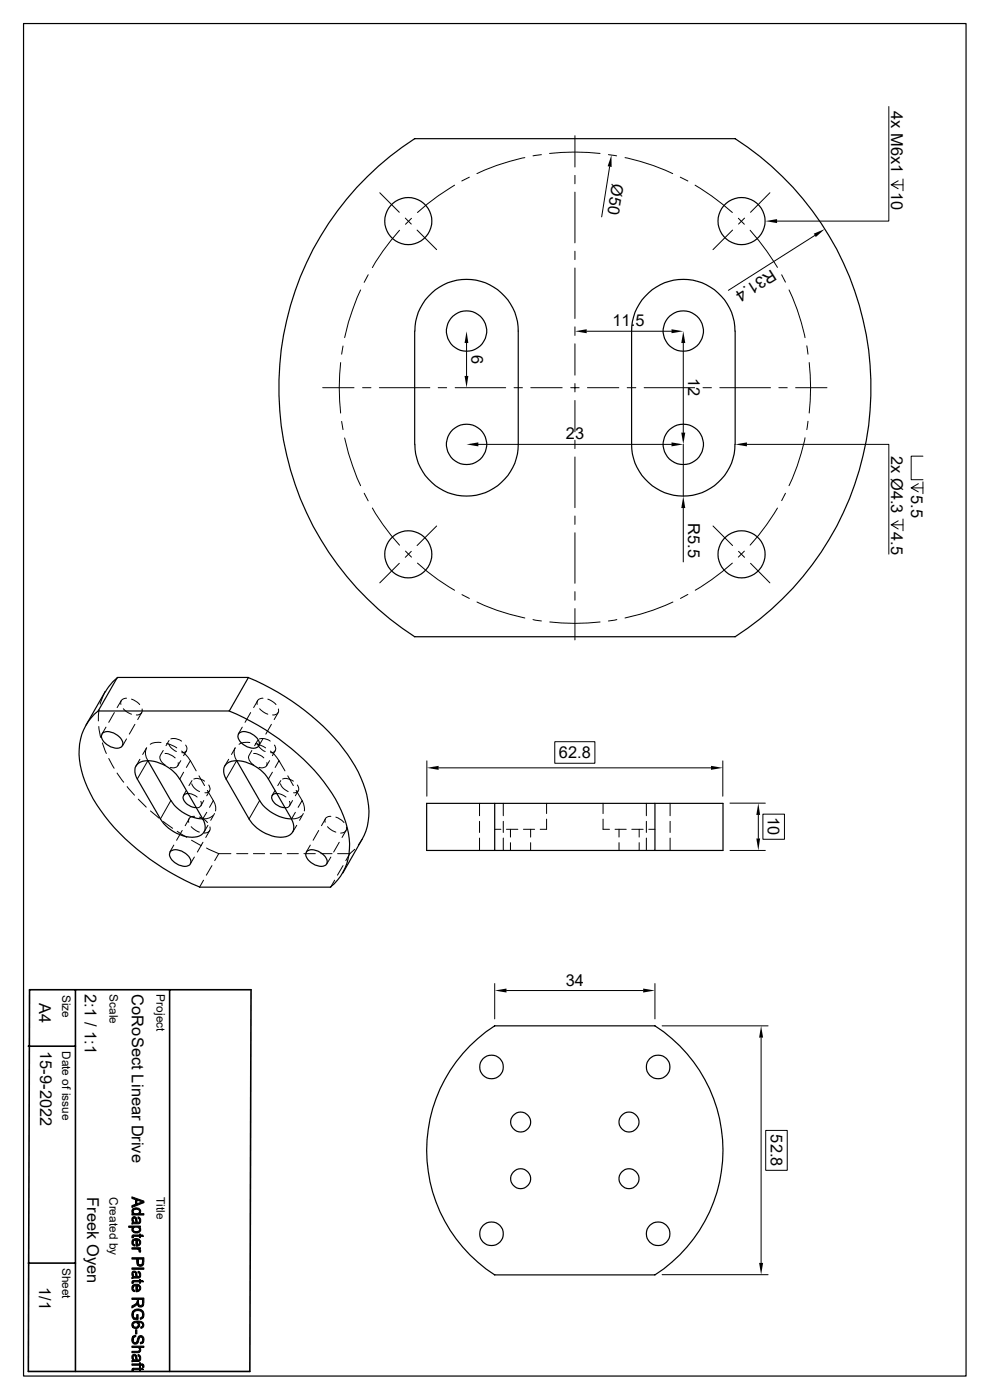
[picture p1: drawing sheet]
<svg xmlns="http://www.w3.org/2000/svg" width="210mm" height="297mm" viewBox="0 0 210 297" stroke-linecap="round" stroke-linejoin="round" font-family="sans-serif">
<g fill="none" stroke="#000" stroke-width=".25">
<path d="M5 5h199.9v286.9h-199.9zM77.9 37.5a60.3 60.3 0 0 1 10.1-8.1h68a62.9 62.9 0 0 1 0 105.7h-68a62.8 62.8 0 0 1-10.1-97.6zM88 70.2v24.1M88 70.2a11 11 0 0 1 11-10.9 11 11 0 0 1 10.9 10.9v24.1a11 11 0 0 1-10.9 10.9 11 11 0 0 1-11-10.9M155.9 70.2a11 11 0 0 0-11-10.9 11 11 0 0 0-10.9 10.9v24.1a11 11 0 0 0 10.9 10.9 11 11 0 0 0 11-10.9M156 70.2v24.1M20.8 150.8a11.4 11.4 0 0 0-3.8 11.5 28.8 28.8 0 0 0 8.4 14.4 52.9 52.9 0 0 0 16.9 11.5M21.8 155.5a3.3 3.3 0 0 1 4.3 2.1 1.34 1.34 0 0 1-2.1 1 3 3 0 0 1-2.5-2.6zM24.9 143.7h27.8l-4.1 7.1h-27.8zM24.9 143.8l-1 .9-1.2 1.5-4.5 7.6M48.6 150.8a50.1 50.1 0 0 1 21 16.2 21.8 21.8 0 0 1 4.5 13.1 10.8 10.8 0 0 1-4 8.1M50.8 155.5a3.3 3.3 0 0 1 4.2 2.1 1.34 1.34 0 0 1-2.1 1 3 3 0 0 1-2.4-2.6z"/>
<path d="M52.7 143.8a49.6 49.6 0 0 1 21 16.3 21.7 21.7 0 0 1 4.5 13.1 10.7 10.7 0 0 1-1.4 4.9l-4.1 7.1M31.4 161.4l4.8 8.4M36.3 169.8a8.7 8.7 0 0 0 6.7 3.9M38.1 165.3a8.1 8.1 0 0 0-7.8-3.8 2.14 2.14 0 0 0-1.4 3.3l5.1 8.9a8.1 8.1 0 0 0 7.9 3.8 2.14 2.14 0 0 0 1.4-3.3l-.3-.5M38.1 165.3l4.9 8.4M39.9 168.4a.97 .97 0 0 0-1 .6 .97 .97 0 0 0 .3 1.1l1.3 1 1.2 .2M50.2 161.4l4.9 8.4a8.7 8.7 0 0 0 6.7 3.9 2.38 2.38 0 0 1-.7 3.6 7.5 7.5 0 0 1-7.5-2.5l-5.6-9.5a2.38 2.38 0 0 1 .6-3.6 7.5 7.5 0 0 1 7.6 2.6l5.6 9.4M58.7 168.4a.97 .97 0 0 0-1.1 .6 .97 .97 0 0 0 .4 1.1l1.3 1 1.2 .2M104.9 170.4h34v10h-34zM104.9 170.4h-14.4v10h14.4M138.9 170.4h14.5v10h-14.5M36.2 180.6a3.3 3.3 0 0 1 4.3 2.1 1.34 1.34 0 0 1-2.1 .9 3 3 0 0 1-2.4-2.5z"/>
<path d="M42.3 188.2h27.8M65.2 180.6a3.3 3.3 0 0 1 4.2 2.1 1.34 1.34 0 0 1-2.1 .9 3 3 0 0 1-2.4-2.5zM99.7 221.9l3.4-3 1.8-1.3h34a31.4 31.4 0 0 1 0 52.9h-34a31.4 31.4 0 0 1-5.2-48.6z"/>
<circle cx="86.6" cy="46.9" r="5"/>
<circle cx="157.3" cy="46.9" r="5"/>
<circle cx="99" cy="70.2" r="4.3"/>
<circle cx="144.9" cy="70.2" r="4.3"/>
<circle cx="99" cy="94.3" r="4.3"/>
<circle cx="144.9" cy="94.3" r="4.3"/>
<circle cx="86.6" cy="117.6" r="5"/>
<circle cx="157.3" cy="117.6" r="5"/>
<circle cx="104.3" cy="226.3" r="2.51"/>
<circle cx="110.4" cy="238" r="2.11"/>
<circle cx="133.4" cy="238" r="2.11"/>
<circle cx="139.6" cy="226.3" r="2.51"/>
<circle cx="110.4" cy="250.1" r="2.11"/>
<circle cx="133.4" cy="250.1" r="2.11"/>
<circle cx="104.3" cy="261.7" r="2.51"/>
<circle cx="139.6" cy="261.7" r="2.51"/>
</g>
<g fill="none" stroke="#000" stroke-width=".21">
<path d="M96.4 39.3a48.3 48.3 0 0 0-7.8 5.8M99.6 37.6l-1.6 .8M111.3 33.4a46.2 46.2 0 0 0-10.1 3.4M114.9 32.8l-1.8 .3M116.6 32.6a48.5 48.5 0 0 1 10.7 0M122 28.8v6.6M122 37.2v1.8M129.1 32.8l1.7 .3M129.3 35.3l-1.7 10.7M132.6 33.4a45.2 45.2 0 0 1 10.1 3.4M144.3 37.6l1.6 .8M147.4 39.3a50.8 50.8 0 0 1 8 5.8"/>
<path d="M188.6 22.6v24.3h-23.8M189.1 39.2l1.4 .8M190.5 38.4l-1.4 .8h2.5M191.6 38v2.5M78.1 58.3l-.8 1.6M80.6 40.9l4.1 4.1M84.8 48.9a46.6 46.6 0 0 0-5.8 7.9M86 46.3l1.2 1.2M87.3 46.3l-1.3 1.3M88.5 48.8l4.1 4.2M122 40.8v10.7M122 53.3v1.8"/>
<path d="M122 56.9v10.7M155.4 48.8l-4.1 4.2M156.6 46.3l1.3 1.3M157.9 46.3l-1.2 1.2M159.1 48.9a53.7 53.7 0 0 1 5.8 7.8M163.3 40.9l-4.1 4.1M165.8 58.3l.8 1.6M172.8 50l-18.3 11.6M72.3 76.9a48.5 48.5 0 0 0 0 10.7M72.8 73.4l-.3 1.7M76.5 61.5a50.6 50.6 0 0 0-3.4 10.1M99 72.8v7"/>
<path d="M122 72.9v6.7M122 69.3v1.9M124.5 70.3h18M144.9 72.8v19M167.4 61.5a44.2 44.2 0 0 1 3.4 10.1M171.2 73.4l.2 1.7M171.7 76.9a48.5 48.5 0 0 1 0 10.7M68.5 82.3h6.6M72.5 89.4l.3 1.7M73.1 92.9a47.3 47.3 0 0 0 3.4 10.1M76.9 82.3h1.8M80.5 82.3h10.7"/>
<path d="M93 82.3h1.7M96.6 82.3h10.7M101.5 94.3h41M109.1 82.3h1.7M112.6 82.3h6.7M121.1 82.3h1.8M122 81.4v1.7M122 85v6.6M122 93.4v1.8M122 96.9v10.8M124.6 82.3h6.7M133.1 82.3h1.8"/>
<path d="M136.7 82.3h10.7M144.9 94.3v11M149.1 82.3h1.8M152.7 82.3h10.7M158.5 94.3h30.1v23.3M165.2 82.3h1.8M168.8 82.3h6.6M170.8 92.9a46.2 46.2 0 0 1-3.4 10.1M171.4 89.4l-.2 1.7M195.8 96.8h-2.5v5h2.5M77.3 104.6l.8 1.7M79 107.8a44.4 44.4 0 0 0 5.8 7.9"/>
<path d="M84.7 119.5l-4.1 4.2M86 116.9l1.3 1.3M87.2 117l-1.2 1.2M88.6 119.5a44.4 44.4 0 0 0 7.8 5.7M92.6 111.6l-4.1 4.1M122 109.5v1.8M122 113v10.7M144.9 107.8v11.4M151.3 111.6l4.1 4.1M155.4 119.5a49 49 0 0 1-7.9 5.7M156.7 117l1.2 1.2M157.9 116.9l-1.3 1.3"/>
<path d="M159.2 119.5l4.1 4.2M164.9 107.8a48.3 48.3 0 0 1-5.8 7.9M166.6 104.6l-.8 1.6M189.1 111.3l1.4 .9M190.5 110.5l-1.4 .8h2.5M191.6 110.1v2.5M193.3 103.5l1.5 .9M194.8 102.6l-1.5 .9h2.5M195.8 102.2v2.5M98 126.2l1.6 .8M101.2 127.7a43.7 43.7 0 0 0 10.1 3.4M113.1 131.4l1.8 .3"/>
<path d="M116.6 132a48.2 48.2 0 0 0 10.7 0M122 129.1v6.7M122 125.5v1.8M130.9 131.4l-1.8 .3M142.7 127.7a45.7 45.7 0 0 1-10.1 3.4M145.9 126.1l-1.5 .9M21 154.1l.4 2.4M21 150.5l-.1 2.5M21.7 157.6l.9 2.3M22.3 146.7l-1 2.7M22.5 154.3l-.9 1.4M24.3 151.2l-1.2 2"/>
<path d="M25.7 148.7l-.9 1.4M26.2 150.4l.6 .6 1.1 .5M26.8 156.8l-.8 1.4M26.8 148.1a1.03 1.03 0 0 0-1.1 1.3M27.9 148.3l.9 .5 .8 .7M28.6 153.7l-1.2 2M30.1 151.2l-.9 1.5M30.1 150.4l.1 .3a1.05 1.05 0 0 1-1.3 1M31.1 158.7a2.49 2.49 0 0 0 .3 2.7M31.1 158.6l-.8 1.5M34.2 157.5a3.3 3.3 0 0 0-2.3 .4M34.6 159.2l-.6 1.1"/>
<path d="M35 159.9h.7l1.5 .9M35.3 157.7l2.2 1M35.8 157.8l.4 .7 1.2 .9M35.9 157.1l-.7 1.1M36.2 156.8a2.72 2.72 0 0 1 2.3 .4M38.5 159.3l.8 .7 1.1 1.4M39.4 158.1a.94 .94 0 0 1 .2 1.1 .94 .94 0 0 1-1 .5M39.6 159.3l-.7 1M49.9 158.7a2.52 2.52 0 0 0 .3 2.7M49.9 158.6l-.8 1.5M51.4 154.3l-.9 1.4M53 157.5a3.2 3.2 0 0 0-2.3 .4"/>
<path d="M53.2 151.2l-1.2 2M53.4 159.2l-.6 1.1M53.8 159.9h.7l1.5 .9M54.2 157.7l2.1 1M54.6 157.8l.4 .7 1.3 .9M54.7 157.1l-.7 1.1M54.7 148.7l-.9 1.4M55 156.8a2.65 2.65 0 0 1 2.3 .4M55.1 150.4l1 .8 .7 .3M55.8 156.8l-.9 1.4M55.8 148.1a1.04 1.04 0 0 0-1.2 1.3M56.8 148.3l.9 .5 .8 .7"/>
<path d="M57.4 159.3l.8 .7 1 1.4M57.6 153.7l-1.2 2M58.2 158.1a.94 .94 0 0 1 .2 1.1 .94 .94 0 0 1-1 .5M58.4 159.3l-.6 1M59 151.2l-.8 1.5M59.1 150.4a1 1 0 0 1-1.3 1.3M117.7 157.4h8.5v4.5h-8.5zM23.1 160.9l1.1 2.1M24.8 164l1.4 1.9M27 166.9l1.5 1.8M29.3 169.5l1.7 1.7M29.7 161.1l-.8 1.4"/>
<path d="M31.4 161.4h.1M31.4 161.4l-2.3 3.9M31.9 172l1.8 1.6M34 160.4a1.78 1.78 0 0 0 1.1 1.9M34.7 174.3l1.9 1.4M36.2 169.8l-2.2 3.9M36.9 179.3l-.9 1.5M37.6 176.4l2 1.2M37.8 161.8a1.06 1.06 0 0 1-.5 1 1.06 1.06 0 0 1-1.1 0M38.4 161.4l-.7 1M38.7 176.2l-1.2 2.1M38.9 163.8l-.8 1.5"/>
<path d="M39.5 167.7l-.6 1.1M39.9 168.4h.7l1.2 .7M40.1 173.7l-.8 1.5M40.4 161.4l-.9 1.4M40.4 161.4l1.2 2.1M40.6 175.4l1 .8 .7 .3M40.6 178.3l2.1 1.1M40.7 166.3l.4 .7 1.2 .9M40.7 165.6l-.6 1.1M41.1 165.3a2.65 2.65 0 0 1 2.3 .4M41.3 173.2a1 1 0 0 0-1.3 1.3M42.2 164.6l1.2 2.1"/>
<path d="M42.3 173.4l.9 .4 .8 .7M42.6 170a.88 .88 0 0 1 0 1 .88 .88 0 0 1-.9 .4M43.1 178.7l-1.2 2.1M43.2 169.8l-.6 1.1M43.8 179.9l2.6 1.2M43.9 172.3l-.9 1.4a2.7 2.7 0 0 0 2.1-.6M44 167.7l1.3 2.1M44.1 175.1l-.8 1.4M44.3 166.5a.96 .96 0 0 1 .2 1.2 .96 .96 0 0 1-1 .5M44.4 167.8l-.5 1M44.5 176.2l-.9 1.5M44.5 175.4a1.04 1.04 0 0 1-1.2 1.3"/>
<path d="M45.3 169.8a2.83 2.83 0 0 1 .4 2.2M45.3 169.8l-.9 1.5M45.5 172.6l-.8 1.4M48.5 161.1l-.8 1.4M50.2 161.4h.1M50.2 161.4l-2.2 3.9M52.8 160.4a1.78 1.78 0 0 0 1 1.9M55.1 169.8l-2.3 3.9M56.6 161.8a1.06 1.06 0 0 1-.5 1 1.06 1.06 0 0 1-1.2 0M57.2 161.4l-.6 1M57.8 163.8l-.9 1.5M58.3 167.7l-.6 1.1"/>
<path d="M58.4 162.8l.8-1.4 1.3 2.1M58.7 168.4h.7l1.3 .7M59.5 166.3l.4 .7 1.2 .9M59.6 165.6l-.7 1.1M59.9 165.3a2.65 2.65 0 0 1 2.3 .4M61 164.6l1.2 2.1M61.4 170a.88 .88 0 0 1 0 1 .88 .88 0 0 1-.9 .4M62.1 169.8l-.7 1.1M62.7 172.3l-.9 1.4a2.7 2.7 0 0 0 2.2-.6M62.8 167.7l1.3 2.1M62.9 175.1l-.8 1.4M63.1 166.5a.95 .95 0 0 1 .2 1.2 .95 .95 0 0 1-1 .5"/>
<path d="M63.2 171.3l.9-1.5a3.5 3.5 0 0 1 .5 2.2M63.3 167.8l-.6 1M64.3 172.6l-.8 1.4M65.8 179.3l-.8 1.5M67.6 176.2l-1.2 2.1M69 173.7l-.8 1.5M69.5 175.4l1 .8 .7 .3M70.2 173.2a1 1 0 0 0-1.2 1.3M71.2 173.4l1.3 .6 .5 .5M72 178.7l-1.2 2.1M73.4 176.2l-.8 1.5M73.5 175.4v.3a1.11 1.11 0 0 1-1.2 1"/>
<path d="M76.8 178.1l-.8 1.2M90.6 161.4v7.5M93 162.9h57.8M101.7 170.4v2.7M101.7 174.2v2.4M101.7 177.8v2.6M104.9 175.9h1.4M106.8 170.4v2.7M106.8 174.2v2.4M106.8 177.8v2.6M107.4 175.9h2.5M108.3 175.9v1.7"/>
<path d="M108.3 178.8v1.6M111 175.9h2.4M112.6 175.9v1.7M112.6 178.8v1.6M116 173.8v2.1h-1.4M116 170.4v2.2M127.9 173.8v2.1h1.4M127.9 170.4v2.2M130.5 175.9h2.3M131.3 175.9v1.7M131.3 178.8v1.6M134 175.9h2.4"/>
<path d="M135.6 175.9v1.7M135.6 178.8v1.6M137.1 170.4v2.7M137.1 174.2v2.4M137.1 177.8v2.6M137.6 175.9h1.3M142.2 170.4v2.7M142.2 174.2v2.4M142.2 177.8v2.6M153.3 161.4v7.5M154.9 170.4h7.4M160.9 172.9v5"/>
<path d="M161.8 172.7h4.6v5.4h-4.6zM41.2 181.8l-.8 1.5M43.2 186.7l-.9 1.5M45 183.6l-1.2 2.1M46.4 181.1h2.6M46.4 181.1l-.8 1.5M50.2 181.1h2.4M53.8 181.1h2.3M57.3 181.1h2.4M60.9 181.1h2.4M64.5 181.1h2.4M68.1 181.1h2.3"/>
<path d="M70.2 181.8l-.9 1.5M71 186.7l-.9 1.5M71.6 181.1h2.6M72.8 183.6l-1.2 2.1M74.2 181.1l-.8 1.5M75.2 180.2l-1 .9M154.9 180.4h7.4M104.9 208.7v7.5M107.4 210.1h29M138.9 208.7v7.5M140.5 217.6h22.4M161.5 220.1v47.8"/>
<path d="M162.4 239.8h4.6v8.5h-4.6zM140.5 270.4h22.4"/>
</g>
<path d="M6.3 210h47l-.3 81h-47zM16 210v81M36 210v81M6 222h10M6 268h10" fill="none" stroke="#000" stroke-width=".34"/>
<g fill="#000" stroke="#000" stroke-width=".21">
<path d="M28.2 258.8v.5z" fill-rule="evenodd"/>
<path d="M28.2 256.5v1a.66 .66 0 0 1 0-1z" fill-rule="evenodd"/>
<path d="M28.2 258.2l.3-.1 .4 .2v.9a.62 .62 0 0 0-.5-.8l-.2 .3v.6l-.2-.3v-.5z" fill-rule="evenodd"/>
<path d="M29.3 258.1l.3 .2v.6l-.1-.3-.2-.2z" fill-rule="evenodd"/>
<path d="M28.2 256.5l.7-.3a.72 .72 0 0 1 .8 .4 .72 .72 0 0 1-.1 .9v-.5a.76 .76 0 0 0-.7-.5 .76 .76 0 0 0-.7 .5z" fill-rule="evenodd"/>
<path d="M28.2 259l.2 .2 .5 .1v-.9l.1 .5a.31 .31 0 0 0 .3 .4 .31 .31 0 0 0 .3-.4v-.6l.2 .3a.66 .66 0 0 1 0 .7 .66 .66 0 0 1-.6 .3l-1.2 .1v-.3l.2-.1z" fill-rule="evenodd"/>
<path d="M28 253.9l2.5 .9v.3l-1.5-.5-.3 .9v-1l-.7-.2z" fill-rule="evenodd"/>
<path d="M29 254.6v.8l1.2-.4 .3 .1-2.5 1.1v-.4l.7-.3z" fill-rule="evenodd"/>
<path d="M28.2 257.1a.77 .77 0 0 0 1.4-.1v.5h.9v.3h-2.5v-.3h.2z" fill-rule="evenodd"/>
<path d="M28 269h2.5v.3h-2.5z" fill-rule="evenodd"/>
<path d="M28.2 270.3v.6z" fill-rule="evenodd"/>
<path d="M28.1 262.1l.2-.1v.6h-.3z" fill-rule="evenodd"/>
<path d="M28 271.8l.3-.1v.5h-.3z" fill-rule="evenodd"/>
<path d="M28.2 263v.6l.4 .5-.1 .3a.81 .81 0 0 1-.3-1.4z" fill-rule="evenodd"/>
<path d="M28.2 272.7v.8l.4 .2-.1 .3a.81 .81 0 0 1-.3-1.3z" fill-rule="evenodd"/>
<path d="M28.2 269.7h.4l.3 .2v.9a.56 .56 0 0 0-.5-.8l-.2 .2v.6l-.2-.3z" fill-rule="evenodd"/>
<path d="M28 277.1l.9-.5 .2-.5v.5l-.3 .4-.8 .5z" fill-rule="evenodd"/>
<path d="M28.2 278.2v-.1l.1 1.1 .2 .4h.5v-.7h.3v1h-.9l-.2-.2-.3-.7z" fill-rule="evenodd"/>
<path d="M28.2 263l.5-.2 .9 .2v.6l-.2-.4-.3-.1v1.3h-.3v-1.3l-.4 .1-.2 .4z" fill-rule="evenodd"/>
<path d="M29.3 269.7l.3 .1v.6l-.1-.3-.2-.1z" fill-rule="evenodd"/>
<path d="M28.2 272.7l.4-.2h.6l.4 .2v.6l-.1-.3-.4-.2v1.2h-.3v-1.2l-.4 .1-.2 .4z" fill-rule="evenodd"/>
<path d="M29.6 260.3v.5z" fill-rule="evenodd"/>
<path d="M27.3 260.1h2.5v.3h-.2l-.1 .2a.8 .8 0 0 0-1.3 .2v-.4h-.9z" fill-rule="evenodd"/>
<path d="M28 264.7h1.8v.3h-.3v.3l-.2-.3h-1.3z" fill-rule="evenodd"/>
<path d="M28.2 260.4v.4a.79 .79 0 0 0 .7 .5 .79 .79 0 0 0 .7-.5v-.4a.83 .83 0 0 1-.1 1.1 .83 .83 0 0 1-1.1 0 .66 .66 0 0 1-.2-1.1z" fill-rule="evenodd"/>
<path d="M29.1 263.1v1l.5-.4v-.7a.78 .78 0 0 1 .2 .9 .78 .78 0 0 1-.7 .5z" fill-rule="evenodd"/>
<path d="M29.5 265l.3 .3v.4l-.3-.1z" fill-rule="evenodd"/>
<path d="M28.2 270.5l.3 .3h.4v-.9l.1 .2a.6 .6 0 0 0 .4 .7l.2-.2v-.8l.2 .4a.64 .64 0 0 1 0 .7 .64 .64 0 0 1-.6 .2l-1.2 .2v-.4h.2z" fill-rule="evenodd"/>
<path d="M29.1 272.8v.9h.2l.3-.3v-.7a.78 .78 0 0 1 .2 .8 .78 .78 0 0 1-.7 .5z" fill-rule="evenodd"/>
<path d="M29.3 267.1v.7a.47 .47 0 0 0 .5 .5 .47 .47 0 0 0 .4-.5v.7l-.3 .1h-.5z" fill-rule="evenodd"/>
<path d="M29.4 275.7v.7a.45 .45 0 0 0 .2 .5 .45 .45 0 0 0 .5-.1l.1-.4 .1 .8-.3 .1-.6-.1z" fill-rule="evenodd"/>
<path d="M30.3 278.9v.8l-.5 .2-.1-.3 .4-.2z" fill-rule="evenodd"/>
<path d="M28.3 262h1.3v-.2h.2v.2h.5l.1 .3h-.6v.3h-.2v-.3h-1.2l-.1 .2z" fill-rule="evenodd"/>
<path d="M28.3 271.7h1.3v-.3h.2v.3h.5l.1 .2h-.6v.3h-.2v-.3h-1.2l-.1 .2z" fill-rule="evenodd"/>
<path d="M28 266.8h2.5l-.1 1.6-.2 .1v-1.4h-.9v1.4l-.3-.4v-1h-1z" fill-rule="evenodd"/>
<path d="M28 275.4h2.5l-.1 1.5-.1 .3-.1-1.5h-.8v1.5l-.3-.6v-.9h-1.1z" fill-rule="evenodd"/>
<path d="M28.2 278.1l.8-.4 .9 .2a1.18 1.18 0 0 1 .4 1.8v-.9a1.01 1.01 0 0 0-1.1-.8 1.01 1.01 0 0 0-.9 .9z" fill-rule="evenodd"/>
<path d="M28.2 288v.5z" fill-rule="evenodd"/>
<path d="M28.1 290.4l.2-.1v.6h-.3z" fill-rule="evenodd"/>
<path d="M28.7 282.1h.3v.9h-.3z" fill-rule="evenodd"/>
<path d="M28.2 283.5l.6-.2v.2a.74 .74 0 0 0-.6 .8z" fill-rule="evenodd"/>
<path d="M28.2 287.4l.3-.1 .4 .2v1v-.1a.6 .6 0 0 0-.5-.7l-.2 .2v.6l-.2-.3v-.5z" fill-rule="evenodd"/>
<path d="M28.2 281.1a.58 .58 0 0 0 .6 .5 .58 .58 0 0 0 .5-.5l.1 .5a.93 .93 0 0 1-1.2 0z" fill-rule="evenodd"/>
<path d="M29.3 287.4l.3 .1v.6l-.1-.3-.2-.1z" fill-rule="evenodd"/>
<path d="M29.3 280.5a.66 .66 0 0 1 .1 1.1z" fill-rule="evenodd"/>
<path d="M28 286.7l1.5-.1 .1-.7a.6 .6 0 0 1 .2 .7 .6 .6 0 0 1-.6 .4h-1.2z" fill-rule="evenodd"/>
<path d="M28.2 288.2l.2 .3h.5v-.9l.1 .5a.31 .31 0 0 0 .3 .4 .31 .31 0 0 0 .3-.4v-.6l.2 .2a.71 .71 0 0 1 0 .8 .71 .71 0 0 1-.6 .3l-1.2 .1v-.3l.2-.1z" fill-rule="evenodd"/>
<path d="M28.2 280.5l.5-.2h1l.6 .2v.6a.87 .87 0 0 0-1-.6v.3a.63 .63 0 0 0-.6-.2 .63 .63 0 0 0-.5 .5v.5a.77 .77 0 0 1 0-1.1z" fill-rule="evenodd"/>
<path d="M30.3 284.2v.7l-.5 .2v-.3l.4-.2z" fill-rule="evenodd"/>
<path d="M28 289.3h1.6v-.2h.2v.2l.5 .1v.5l-.2-.3h-.3v.4h-.2v-.4h-1.6z" fill-rule="evenodd"/>
<path d="M28.3 290.3h1.3v-.2h.2v.2h.5l.1 .3h-.6v.3h-.2v-.3h-1.2l-.1 .1z" fill-rule="evenodd"/>
<path d="M30.3 280.5a.72 .72 0 0 1 .2 .8 .72 .72 0 0 1-.6 .5l-.1-.3 .5-.3z" fill-rule="evenodd"/>
<path d="M28 285.6h2.5v.3h-.9v.4l-.3-.4h-1.3z" fill-rule="evenodd"/>
<path d="M28.2 283.5v.8a.47 .47 0 0 0 .5 .6 .47 .47 0 0 0 .4-.7l.1-.3a.7 .7 0 0 1 .9-.5 .7 .7 0 0 1 .4 1l-.2 .5v-.7a.42 .42 0 0 0-.4-.5 .42 .42 0 0 0-.4 .5l-.1 .4a.76 .76 0 0 1-1 .5 .76 .76 0 0 1-.4-1.1z" fill-rule="evenodd"/>
<path d="M30.3 289.4l.2 .1v.6h-.3z" fill-rule="evenodd"/>
</g>
<g fill="#000">
<path d="M129.7 32.9l.1 2.5-.9-.1zM162.3 46.9l2.5-.4v.8zM172.6 49.6l2.4-1-1.9 1.7zM99 70.3l.4 2.5h-.8zM98.6 79.8h.8l-.4 2.5zM122 70.3l2.5-.5v.9zM142.5 69.8l2.4 .5-2.4 .4zM144.9 70.3l.5 2.5h-.9zM99 94.3l2.5-.4v.8zM142.5 93.9l2.4 .4-2.4 .4zM144.5 91.8h.9l-.5 2.5zM156 94.3l2.5-.4v.8z"/>
<path d="M144.9 105.3l.5 2.5h-.9zM90.6 162.9l2.4-.4v.8zM150.8 162.5l2.5 .4-2.5 .4zM160.9 170.4l.3 2.5h-.8zM160.4 177.9h.8l-.3 2.5zM104.9 210.1l2.5-.4v.9zM136.4 209.7l2.5 .4-2.5 .5zM161.5 217.6l.4 2.5h-.9zM161 267.9h.9l-.4 2.5z"/>
</g>
<g font-size="3.5">
<text x="189.1" y="23.5" transform="rotate(90 189.1 23.5)">4x M6x1</text>
<text x="129.9" y="38.8" transform="rotate(99 129.9 38.8)">Ø50</text>
<text x="189.1" y="40.7" transform="rotate(90 189.1 40.7)">10</text>
<text x="163.7" y="57" transform="rotate(148 163.7 57)">R31.4</text>
<text x="129.9" y="69.2">11.5</text>
<text x="100" y="75.3" transform="rotate(90 100 75.3)">6</text>
<text x="146" y="80.2" transform="rotate(90 146 80.2)">12</text>
<text x="120.1" y="93.2">23</text>
<text x="189.1" y="96.6" transform="rotate(90 189.1 96.6)">2x Ø4.3</text>
<text x="193.3" y="105" transform="rotate(90 193.3 105)">5.5</text>
<text x="146" y="111" transform="rotate(90 146 111)">R5.5</text>
<text x="189.1" y="112.8" transform="rotate(90 189.1 112.8)">4.5</text>
<text x="118.6" y="160.9">62.8</text>
<text x="162.9" y="173.4" transform="rotate(90 162.9 173.4)">10</text>
<text x="120" y="209.1">34</text>
<text x="8.3" y="212.9" transform="rotate(90 8.3 212.9)">A4</text>
<text x="18" y="210.9" transform="rotate(90 18 210.9)">2:1 / 1:1</text>
<text x="28" y="210.9" transform="rotate(90 28 210.9)">CoRoSect Linear Drive</text>
<text x="8.5" y="223" transform="rotate(90 8.5 223)">15-9-2022</text>
<text x="163.5" y="240.7" transform="rotate(90 163.5 240.7)">52.8</text>
<text x="18.5" y="254" transform="rotate(90 18.5 254)">Freek Oyen</text>
<text x="8.3" y="273" transform="rotate(90 8.3 273)">1/1</text>
</g>
<g font-size="2.5">
<text x="13.2" y="211" transform="rotate(90 13.2 211)">Size</text>
<text x="23.2" y="210.9" transform="rotate(90 23.2 210.9)">Scale</text>
<text x="33.2" y="210.9" transform="rotate(90 33.2 210.9)">Project</text>
<text x="13.2" y="223" transform="rotate(90 13.2 223)">Date of issue</text>
<text x="23.2" y="254" transform="rotate(90 23.2 254)">Created by</text>
<text x="33.2" y="254" transform="rotate(90 33.2 254)">Title</text>
<text x="13.2" y="269" transform="rotate(90 13.2 269)">Sheet</text>
</g>
</svg>
